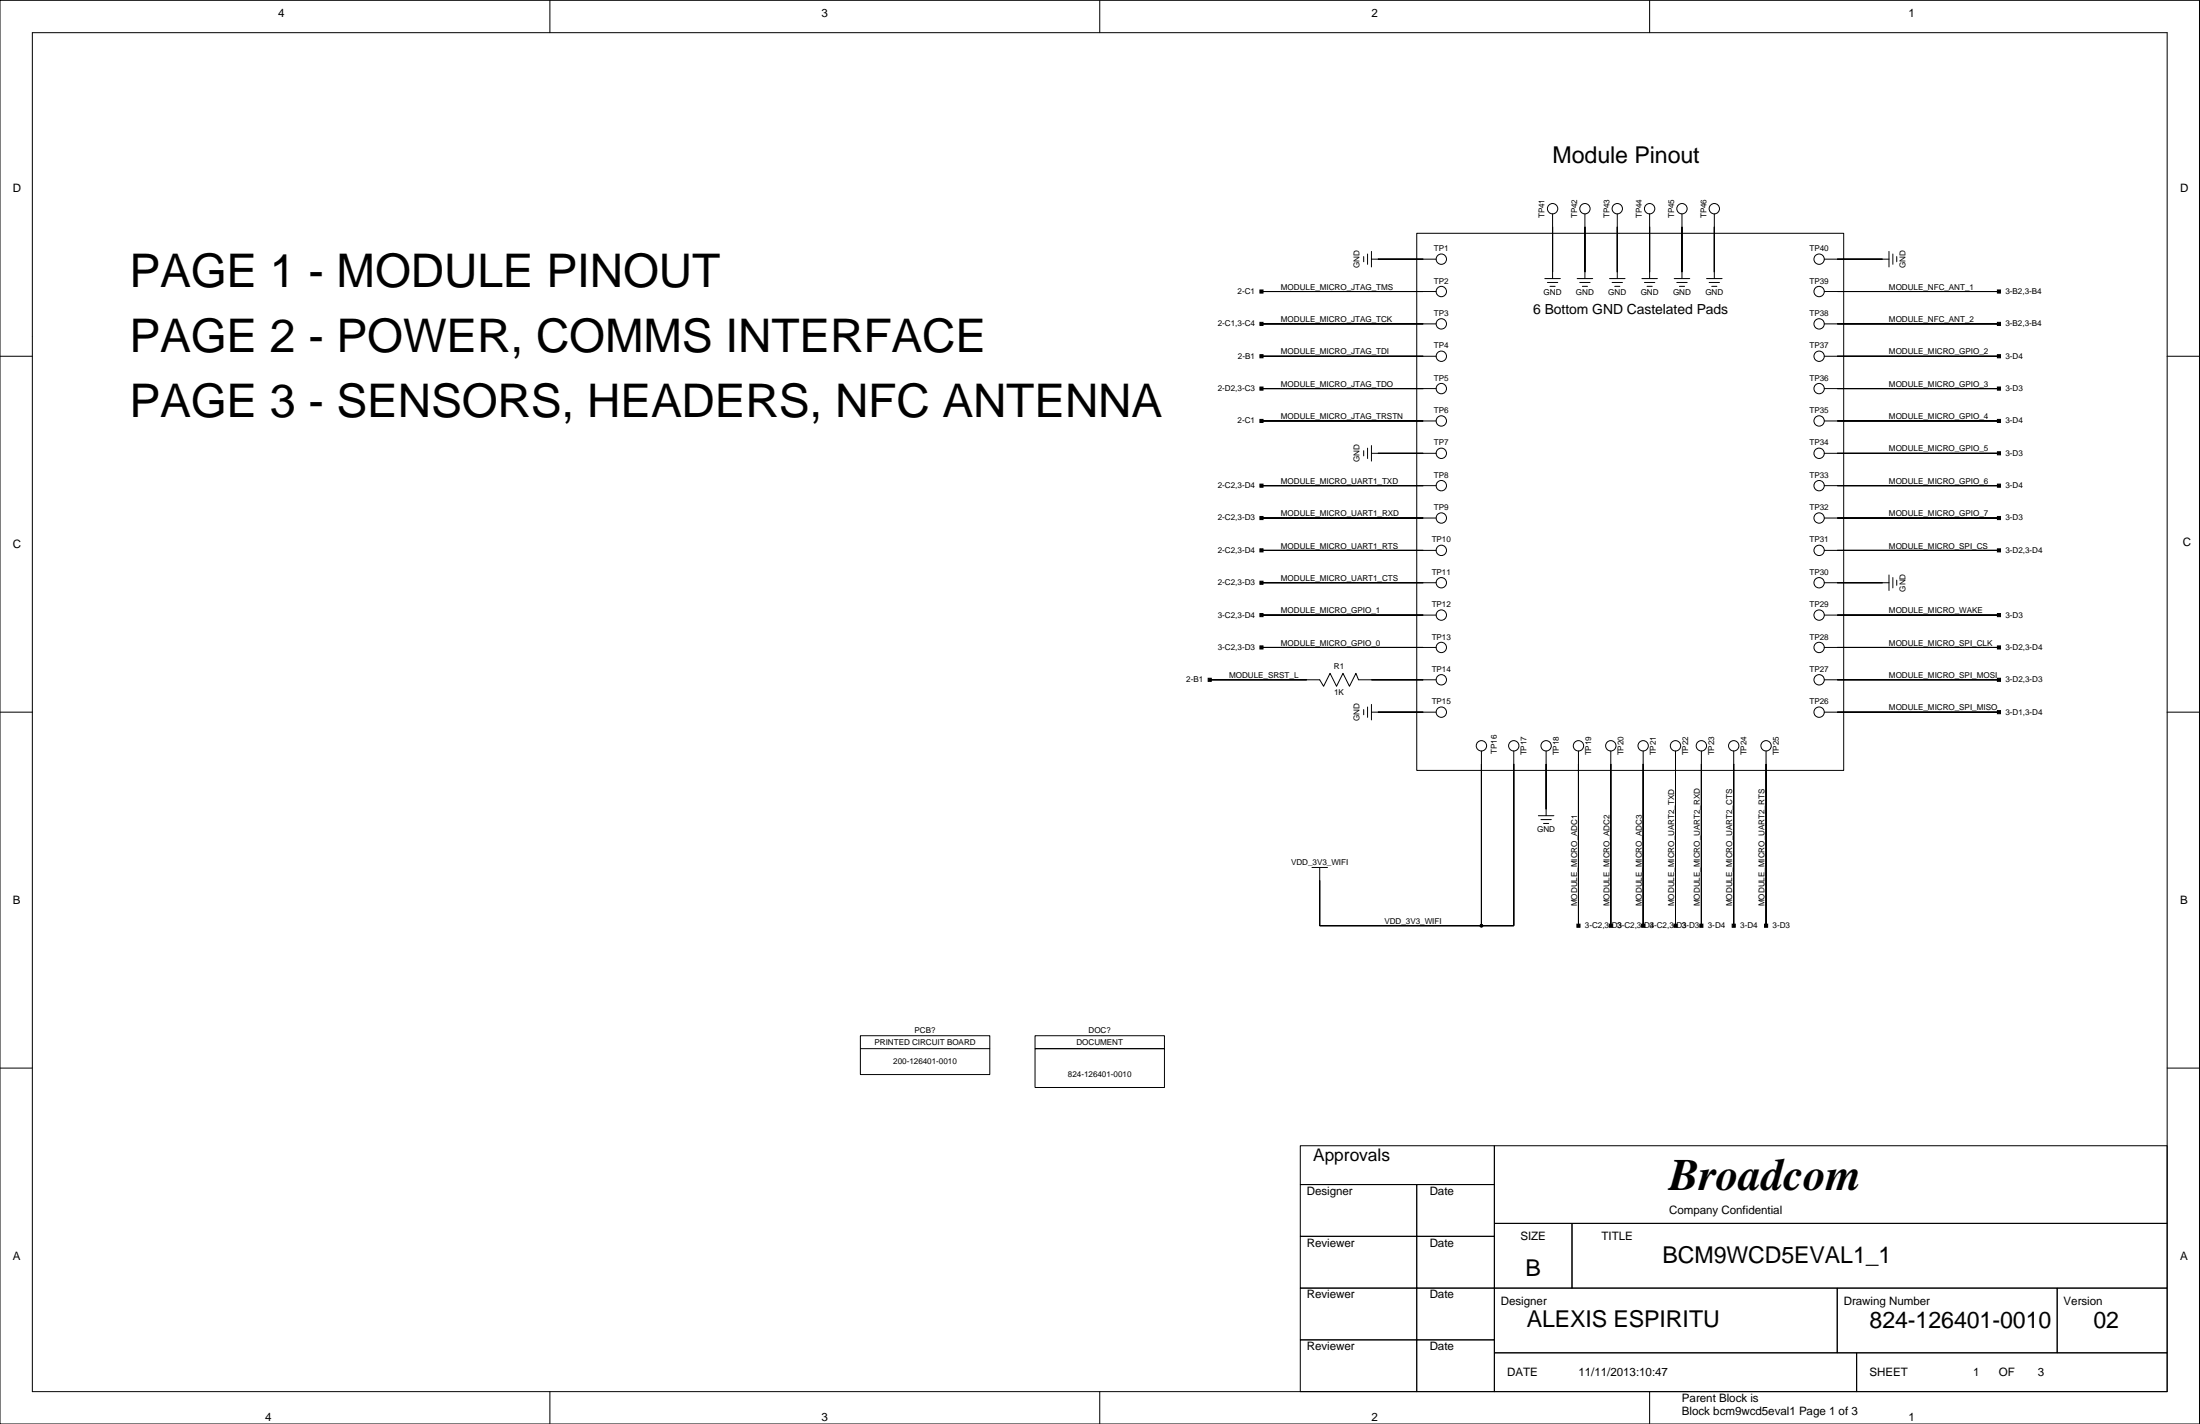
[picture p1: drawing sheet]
<svg xmlns="http://www.w3.org/2000/svg" width="432mm" height="279mm" viewBox="0 0 432 279" stroke-linecap="round" stroke-linejoin="round" font-family="sans-serif">
<g fill="none" stroke="#000" stroke-width=".2">
<path d="M0 .1h431.7v279.3h-431.7zM6.3 6.4h419.1v266.7h-419.1zM107.9 .1v6.3M215.9 .1v6.3M323.8 .1v6.3M247.6 57.2h34.3M267.7 50.3v1.1M268.4 49.8v2.1M269.2 50.9h12.7M269.2 49.3v3.1M278.1 45.8h83.8v105.4h-83.8zM303.2 54.7h3.1"/>
<path d="M303.7 55.4h2M304.2 56.2h1M304.7 42v12.7M309.6 54.7h3M310.1 55.4h2M310.6 56.2h1M311.1 42v12.7M315.9 54.7h3.1M316.4 55.4h2M316.9 56.2h1M317.4 42v12.7M322.3 54.7h3"/>
<path d="M322.8 55.4h2M323.3 56.2h1M323.8 42v12.7M328.6 54.7h3M329.1 55.4h2M329.6 56.2h1M330.1 42v12.7M334.9 54.7h3.1M335.5 55.4h2M336 56.2h1M336.5 42v12.7M358.1 50.9h12.7"/>
<path d="M358.1 57.2h34.2M370.8 49.3v3.1M371.5 49.8v2.1M372.3 50.3v1.1M0 69.9h6.3M247.6 69.9h34.3M247.6 76.2h34.3M247.6 63.5h34.3M358.1 69.9h34.2M358.1 76.2h34.2M358.1 63.5h34.2M425.4 69.9h6.3"/>
<path d="M247.6 95.3h34.3M247.6 82.6h34.3M267.7 88.4v1.1M268.4 87.9v2.1M269.2 87.4v3.1M269.2 88.9h12.7M358.1 95.3h34.2M358.1 82.6h34.2M358.1 88.9h34.2M247.6 101.6h34.3M247.6 108h34.3M247.6 114.3h34.3"/>
<path d="M358.1 101.6h34.2M358.1 108h34.2M358.1 114.3h12.7M370.8 112.8v3.1M371.5 113.3v2.1M372.3 113.8v1M0 139.7h6.3M237.4 133.4h21.6l.8 1.3 1.3-2.6 1.2 2.6 1.3-2.6 1.3 2.6 1.2-2.6 .5 1.3h15.3M247.6 120.7h34.3M247.6 127h34.3M267.7 139.2v1M268.4 138.7v2"/>
<path d="M269.2 139.7h12.7M269.2 138.2v3.1M358.1 139.7h34.2M358.1 133.4h34.2M358.1 120.7h34.2M358.1 127h34.2M425.4 139.7h6.3M290.8 147.3v34.3M297.1 147.3v34.3h-38.1v-11.4M303.5 147.3v12.7M309.8 147.3v34.3M316.2 147.3v34.3"/>
<path d="M322.5 147.3v34.3M328.9 147.3v34.3M333.9 147.3v34.3M340.3 147.3v34.3M346.6 147.3v34.3M257.5 170.2h3M301.9 160h3.1M302.4 160.8h2.1M303 161.6h1M0 209.6h6.3M168.9 205.8h25.4zM168.9 203.2h25.4v7.6h-25.4z"/>
<path d="M203.2 203.2h25.3v2.6h-25.3zM203.2 205.8h25.3v7.6h-25.3zM425.4 209.6h6.3M255.2 224.8h38.1v7.6h-38.1zM255.2 232.4h22.9v10.2h-22.9zM278.1 232.4h15.2v10.2h-15.2zM293.3 224.8h132.1v15.2h-132.1zM255.2 242.6h22.9v10.1h-22.9zM255.2 252.7h22.9v10.2h-22.9zM278.1 242.6h15.2v10.1h-15.2zM278.1 252.7h15.2v10.2h-15.2zM293.3 240h15.2v12.7h-15.2z"/>
<path d="M293.3 252.7h67.3v12.7h-67.3zM308.5 240h116.9v12.7h-116.9zM360.6 252.7h43.2v12.7h-43.2zM403.8 252.7h21.6v12.7h-21.6zM107.9 273.1v6.3M215.9 273.1v6.3M255.2 262.9h22.9v10.2h-22.9zM278.1 262.9h15.2v10.2h-15.2zM293.3 265.4h71.1v7.7h-71.1zM323.8 273.1v6.3M364.4 265.4h61v7.7h-61z"/>
<circle cx="282.9" cy="50.9" r="1.02"/>
<circle cx="282.9" cy="57.2" r="1.02"/>
<circle cx="304.7" cy="40.9" r="1.02"/>
<circle cx="311.1" cy="40.9" r="1.02"/>
<circle cx="317.4" cy="40.9" r="1.02"/>
<circle cx="323.8" cy="40.9" r="1.02"/>
<circle cx="330.1" cy="40.9" r="1.02"/>
<circle cx="336.5" cy="40.9" r="1.02"/>
<circle cx="357" cy="50.9" r="1.02"/>
<circle cx="357" cy="57.2" r="1.02"/>
<circle cx="282.9" cy="69.9" r="1.02"/>
<circle cx="282.9" cy="63.5" r="1.02"/>
<circle cx="282.9" cy="76.2" r="1.02"/>
<circle cx="357" cy="69.9" r="1.02"/>
<circle cx="357" cy="63.5" r="1.02"/>
<circle cx="357" cy="76.2" r="1.02"/>
<circle cx="282.9" cy="95.3" r="1.02"/>
<circle cx="282.9" cy="82.6" r="1.02"/>
<circle cx="282.9" cy="88.9" r="1.02"/>
<circle cx="357" cy="95.3" r="1.02"/>
<circle cx="357" cy="82.6" r="1.02"/>
<circle cx="357" cy="88.9" r="1.02"/>
<circle cx="282.9" cy="101.6" r="1.02"/>
<circle cx="282.9" cy="108" r="1.02"/>
<circle cx="282.9" cy="114.3" r="1.02"/>
<circle cx="357" cy="114.3" r="1.02"/>
<circle cx="357" cy="108" r="1.02"/>
<circle cx="357" cy="101.6" r="1.02"/>
<circle cx="282.9" cy="120.7" r="1.02"/>
<circle cx="282.9" cy="127" r="1.02"/>
<circle cx="282.9" cy="133.4" r="1.02"/>
<circle cx="282.9" cy="139.7" r="1.02"/>
<circle cx="357" cy="133.4" r="1.02"/>
<circle cx="357" cy="127" r="1.02"/>
<circle cx="357" cy="139.7" r="1.02"/>
<circle cx="357" cy="120.7" r="1.02"/>
<circle cx="290.8" cy="146.3" r="1.02"/>
<circle cx="297.1" cy="146.3" r="1.02"/>
<circle cx="303.5" cy="146.3" r="1.02"/>
<circle cx="309.8" cy="146.3" r="1.02"/>
<circle cx="316.2" cy="146.3" r="1.02"/>
<circle cx="322.5" cy="146.3" r="1.02"/>
<circle cx="328.9" cy="146.3" r="1.02"/>
<circle cx="333.9" cy="146.3" r="1.02"/>
<circle cx="340.3" cy="146.3" r="1.02"/>
<circle cx="346.6" cy="146.3" r="1.02"/>
<circle cx="290.8" cy="181.6" r=".25"/>
</g>
<g fill="#000" stroke="#000" stroke-width=".2">
<path d="M247.3 56.9h.6v.6h-.6z" fill-rule="evenodd"/>
<path d="M270.4 50.9h8.9z" fill-rule="evenodd"/>
<path d="M247.6 57.2h31.7z" fill-rule="evenodd"/>
<path d="M304.7 44.5v8.9z" fill-rule="evenodd"/>
<path d="M311.1 44.5v8.9z" fill-rule="evenodd"/>
<path d="M317.4 44.5v8.9z" fill-rule="evenodd"/>
<path d="M323.8 44.5v8.9z" fill-rule="evenodd"/>
<path d="M330.1 44.5v8.9z" fill-rule="evenodd"/>
<path d="M336.5 44.5v8.9z" fill-rule="evenodd"/>
<path d="M360.6 50.9h8.9z" fill-rule="evenodd"/>
<path d="M392 56.9h.6v.6h-.6z" fill-rule="evenodd"/>
<path d="M360.6 57.2h31.7z" fill-rule="evenodd"/>
<path d="M247.3 75.9h.6v.7h-.6z" fill-rule="evenodd"/>
<path d="M247.3 69.6h.6v.6h-.6z" fill-rule="evenodd"/>
<path d="M247.3 63.2h.6v.7h-.6z" fill-rule="evenodd"/>
<path d="M247.6 76.2h31.7z" fill-rule="evenodd"/>
<path d="M247.6 69.9h31.7z" fill-rule="evenodd"/>
<path d="M247.6 63.5h31.7z" fill-rule="evenodd"/>
<path d="M392 75.9h.6v.7h-.6z" fill-rule="evenodd"/>
<path d="M392 63.2h.6v.7h-.6z" fill-rule="evenodd"/>
<path d="M392 69.6h.6v.6h-.6z" fill-rule="evenodd"/>
<path d="M360.6 76.2h31.7z" fill-rule="evenodd"/>
<path d="M360.6 63.5h31.7z" fill-rule="evenodd"/>
<path d="M360.6 69.9h31.7z" fill-rule="evenodd"/>
<path d="M247.3 95h.6v.6h-.6z" fill-rule="evenodd"/>
<path d="M247.3 82.3h.6v.6h-.6z" fill-rule="evenodd"/>
<path d="M247.6 95.3h31.7z" fill-rule="evenodd"/>
<path d="M247.6 82.6h31.7z" fill-rule="evenodd"/>
<path d="M270.4 88.9h8.9z" fill-rule="evenodd"/>
<path d="M392 95h.6v.6h-.6z" fill-rule="evenodd"/>
<path d="M392 82.3h.6v.6h-.6z" fill-rule="evenodd"/>
<path d="M392 88.6h.6v.6h-.6z" fill-rule="evenodd"/>
<path d="M360.6 95.3h31.7z" fill-rule="evenodd"/>
<path d="M360.6 82.6h31.7z" fill-rule="evenodd"/>
<path d="M360.6 88.9h31.7z" fill-rule="evenodd"/>
<path d="M247.3 114h.6v.6h-.6z" fill-rule="evenodd"/>
<path d="M247.3 107.7h.6v.6h-.6z" fill-rule="evenodd"/>
<path d="M247.3 101.3h.6v.6h-.6z" fill-rule="evenodd"/>
<path d="M247.6 114.3h31.7z" fill-rule="evenodd"/>
<path d="M247.6 108h31.7z" fill-rule="evenodd"/>
<path d="M247.6 101.6h31.7z" fill-rule="evenodd"/>
<path d="M360.6 114.3h8.9z" fill-rule="evenodd"/>
<path d="M392 101.3h.6v.6h-.6z" fill-rule="evenodd"/>
<path d="M392 107.7h.6v.6h-.6z" fill-rule="evenodd"/>
<path d="M360.6 101.6h31.7z" fill-rule="evenodd"/>
<path d="M360.6 108h31.7z" fill-rule="evenodd"/>
<path d="M237.1 133.1h.6v.6h-.6z" fill-rule="evenodd"/>
<path d="M247.3 120.4h.6v.6h-.6z" fill-rule="evenodd"/>
<path d="M247.3 126.7h.6v.6h-.6z" fill-rule="evenodd"/>
<path d="M237.4 133.4h19.1z" fill-rule="evenodd"/>
<path d="M247.6 120.7h31.7z" fill-rule="evenodd"/>
<path d="M247.6 127h31.7z" fill-rule="evenodd"/>
<path d="M270.4 139.7h8.9z" fill-rule="evenodd"/>
<path d="M269.2 133.4h10.1z" fill-rule="evenodd"/>
<path d="M392 133.1h.6v.6h-.6z" fill-rule="evenodd"/>
<path d="M392 120.4h.6v.6h-.6z" fill-rule="evenodd"/>
<path d="M392 126.7h.6v.6h-.6z" fill-rule="evenodd"/>
<path d="M360.6 133.4h31.7z" fill-rule="evenodd"/>
<path d="M360.6 120.7h31.7z" fill-rule="evenodd"/>
<path d="M360.6 139.7h31.7z" fill-rule="evenodd"/>
<path d="M360.6 127h31.7z" fill-rule="evenodd"/>
<path d="M290.8 149.9v31.7z" fill-rule="evenodd"/>
<path d="M297.1 149.9v31.7z" fill-rule="evenodd"/>
<path d="M303.5 149.9v8.9z" fill-rule="evenodd"/>
<path d="M309.8 149.9v31.7z" fill-rule="evenodd"/>
<path d="M316.2 149.9v31.7z" fill-rule="evenodd"/>
<path d="M322.5 149.9v31.7z" fill-rule="evenodd"/>
<path d="M328.9 149.9v31.7z" fill-rule="evenodd"/>
<path d="M333.9 149.9v31.7z" fill-rule="evenodd"/>
<path d="M340.3 149.9v31.7z" fill-rule="evenodd"/>
<path d="M346.6 149.9v31.7z" fill-rule="evenodd"/>
<path d="M392 139.4h.6v.6h-.6z" fill-rule="evenodd"/>
<path d="M259 172.7v8.9z" fill-rule="evenodd"/>
<path d="M259 181.6h31.8z" fill-rule="evenodd"/>
<path d="M290.8 181.6h6.3z" fill-rule="evenodd"/>
<path d="M309.5 181.3h.6v.6h-.6z" fill-rule="evenodd"/>
<path d="M315.9 181.3h.6v.6h-.6z" fill-rule="evenodd"/>
<path d="M322.2 181.3h.6v.6h-.6z" fill-rule="evenodd"/>
<path d="M328.6 181.3h.6v.6h-.6z" fill-rule="evenodd"/>
<path d="M333.6 181.3h.6v.6h-.6z" fill-rule="evenodd"/>
<path d="M340 181.3h.6v.6h-.6z" fill-rule="evenodd"/>
<path d="M346.3 181.3h.6v.6h-.6z" fill-rule="evenodd"/>
<circle cx="290.8" cy="181.6" r=".25"/>
</g>
<g font-size="9.1">
<text x="25.4" y="56.4">PAGE 1 - MODULE PINOUT</text>
<text x="25.4" y="69.1">PAGE 2 - POWER, COMMS INTERFACE</text>
<text x="25.4" y="81.8">PAGE 3 - SENSORS, HEADERS, NFC ANTENNA</text>
</g>
<text font-size="8.8" x="327.6" y="233.4">Broadcom</text>
<g font-size="4.6">
<text x="304.7" y="32">Module Pinout</text>
<text x="299.4" y="250.3">B</text>
<text x="326.3" y="247.9">BCM9WCD5EVAL1_1</text>
<text x="299.7" y="260.3">ALEXIS ESPIRITU</text>
<text x="366.9" y="260.6">824-126401-0010</text>
<text x="410.9" y="260.6">02</text>
</g>
<text font-size="3.4" x="257.8" y="227.8">Approvals</text>
<text font-size="2.7" x="300.9" y="61.7">6 Bottom GND Castelated Pads</text>
<g font-size="2.3">
<text x="54.6" y="3.4">4</text>
<text x="161.3" y="3.4">3</text>
<text x="269.2" y="3.4">2</text>
<text x="374.6" y="3.4">1</text>
<text x="2.5" y="37.6">D</text>
<text x="427.9" y="37.6">D</text>
<text x="2.5" y="107.5">C</text>
<text x="428.4" y="107.2">C</text>
<text x="2.5" y="177.3">B</text>
<text x="427.9" y="177.3">B</text>
<text x="256.5" y="234.4">Designer</text>
<text x="280.6" y="234.4">Date</text>
<text x="327.6" y="238.3">Company Confidential</text>
<text x="256.5" y="244.6">Reviewer</text>
<text x="280.6" y="244.6">Date</text>
<text x="298.4" y="243.3">SIZE</text>
<text x="314.4" y="243.3">TITLE</text>
<text x="2.5" y="247.1">A</text>
<text x="427.9" y="247.1">A</text>
<text x="256.5" y="254.8">Reviewer</text>
<text x="280.6" y="254.8">Date</text>
<text x="294.6" y="256">Designer</text>
<text x="361.9" y="256">Drawing Number</text>
<text x="405" y="256">Version</text>
<text x="256.5" y="264.9">Reviewer</text>
<text x="280.6" y="264.9">Date</text>
<text x="309.8" y="270">11/11/2013:10:47</text>
<text x="366.9" y="270">SHEET</text>
<text x="387.3" y="270">1</text>
<text x="392.3" y="270">OF</text>
<text x="400" y="270">3</text>
<text x="295.8" y="270">DATE</text>
<text x="330.1" y="275.1">Parent Block is</text>
<text x="52.1" y="278.9">4</text>
<text x="161.3" y="278.9">3</text>
<text x="269.2" y="278.9">2</text>
<text x="330.1" y="277.6">Block bcm9wcd5eval1 Page 1 of 3</text>
<text x="374.6" y="278.9">1</text>
</g>
<g font-size="1.6">
<text x="303.2" y="42.8" transform="rotate(-90 303.2 42.8)">TP41</text>
<text x="309.5" y="42.8" transform="rotate(-90 309.5 42.8)">TP42</text>
<text x="315.9" y="42.8" transform="rotate(-90 315.9 42.8)">TP43</text>
<text x="322.2" y="42.8" transform="rotate(-90 322.2 42.8)">TP44</text>
<text x="328.6" y="42.8" transform="rotate(-90 328.6 42.8)">TP45</text>
<text x="334.9" y="42.8" transform="rotate(-90 334.9 42.8)">TP46</text>
<text x="266.9" y="52.6" transform="rotate(-90 266.9 52.6)">GND</text>
<text x="281.4" y="49.3">TP1</text>
<text x="355.2" y="49.3">TP40</text>
<text x="374" y="52.6" transform="rotate(-90 374 52.6)">GND</text>
<text x="242.9" y="57.7">2-C1</text>
<text x="251.4" y="56.8">MODULE_MICRO_JTAG_TMS</text>
<text x="281.4" y="55.6">TP2</text>
<text x="303" y="57.9">GND</text>
<text x="309.3" y="57.9">GND</text>
<text x="315.7" y="57.9">GND</text>
<text x="322" y="57.9">GND</text>
<text x="328.4" y="57.9">GND</text>
<text x="334.7" y="57.9">GND</text>
<text x="355.2" y="55.6">TP39</text>
<text x="370.8" y="56.8">MODULE_NFC_ANT_1</text>
<text x="393.6" y="57.7">3-B2,3-B4</text>
<text x="239" y="64">2-C1,3-C4</text>
<text x="251.4" y="63.2">MODULE_MICRO_JTAG_TCK</text>
<text x="281.4" y="62">TP3</text>
<text x="355.2" y="62">TP38</text>
<text x="370.8" y="63.2">MODULE_NFC_ANT_2</text>
<text x="393.6" y="64">3-B2,3-B4</text>
<text x="243" y="70.4">2-B1</text>
<text x="251.4" y="69.5">MODULE_MICRO_JTAG_TDI</text>
<text x="281.4" y="68.3">TP4</text>
<text x="355.2" y="68.3">TP37</text>
<text x="370.8" y="69.5">MODULE_MICRO_GPIO_2</text>
<text x="393.6" y="70.4">3-D4</text>
<text x="239" y="76.7">2-D2,3-C3</text>
<text x="251.4" y="75.9">MODULE_MICRO_JTAG_TDO</text>
<text x="281.4" y="74.7">TP5</text>
<text x="355.2" y="74.7">TP36</text>
<text x="370.8" y="75.9">MODULE_MICRO_GPIO_3</text>
<text x="393.6" y="76.7">3-D3</text>
<text x="242.9" y="83.1">2-C1</text>
<text x="251.4" y="82.2">MODULE_MICRO_JTAG_TRSTN</text>
<text x="281.4" y="81">TP6</text>
<text x="355.2" y="81">TP35</text>
<text x="370.8" y="82.2">MODULE_MICRO_GPIO_4</text>
<text x="393.6" y="83.1">3-D4</text>
<text x="281.4" y="87.4">TP7</text>
<text x="355.2" y="87.4">TP34</text>
<text x="370.8" y="88.6">MODULE_MICRO_GPIO_5</text>
<text x="393.6" y="89.4">3-D3</text>
<text x="239" y="95.8">2-C2,3-D4</text>
<text x="251.4" y="94.9">MODULE_MICRO_UART1_TXD</text>
<text x="266.9" y="90.7" transform="rotate(-90 266.9 90.7)">GND</text>
<text x="281.4" y="93.7">TP8</text>
<text x="355.2" y="93.7">TP33</text>
<text x="370.8" y="94.9">MODULE_MICRO_GPIO_6</text>
<text x="393.6" y="95.8">3-D4</text>
<text x="251.4" y="101.3">MODULE_MICRO_UART1_RXD</text>
<text x="281.4" y="100.1">TP9</text>
<text x="355.2" y="100.1">TP32</text>
<text x="370.8" y="101.3">MODULE_MICRO_GPIO_7</text>
<text x="239" y="102.1">2-C2,3-D3</text>
<text x="251.4" y="107.6">MODULE_MICRO_UART1_RTS</text>
<text x="281" y="106.4">TP10</text>
<text x="355.2" y="106.4">TP31</text>
<text x="370.8" y="107.6">MODULE_MICRO_SPI_CS</text>
<text x="393.6" y="102.1">3-D3</text>
<text x="239" y="108.5">2-C2,3-D4</text>
<text x="251.4" y="114">MODULE_MICRO_UART1_CTS</text>
<text x="281" y="112.8">TP11</text>
<text x="355.2" y="112.8">TP30</text>
<text x="393.6" y="108.5">3-D2,3-D4</text>
<text x="239" y="114.8">2-C2,3-D3</text>
<text x="281" y="119.1">TP12</text>
<text x="355.2" y="119.1">TP29</text>
<text x="374" y="116.1" transform="rotate(-90 374 116.1)">GND</text>
<text x="239" y="121.2">3-C2,3-D4</text>
<text x="251.4" y="120.3">MODULE_MICRO_GPIO_1</text>
<text x="281" y="125.5">TP13</text>
<text x="355.2" y="125.5">TP28</text>
<text x="370.8" y="120.3">MODULE_MICRO_WAKE</text>
<text x="393.6" y="121.2">3-D3</text>
<text x="239" y="127.5">3-C2,3-D3</text>
<text x="251.4" y="126.7">MODULE_MICRO_GPIO_0</text>
<text x="261.8" y="131.3">R1</text>
<text x="281" y="131.8">TP14</text>
<text x="355.2" y="131.8">TP27</text>
<text x="370.8" y="126.7">MODULE_MICRO_SPI_CLK</text>
<text x="393.6" y="127.5">3-D2,3-D4</text>
<text x="232.8" y="133.9">2-B1</text>
<text x="241.2" y="133">MODULE_SRST_L</text>
<text x="261.9" y="136.4">1K</text>
<text x="370.8" y="133">MODULE_MICRO_SPI_MOSI</text>
<text x="393.6" y="133.9">3-D2,3-D3</text>
<text x="266.9" y="141.5" transform="rotate(-90 266.9 141.5)">GND</text>
<text x="281" y="138.2">TP15</text>
<text x="355.2" y="138.2">TP26</text>
<text x="370.8" y="139.4">MODULE_MICRO_SPI_MISO</text>
<text x="393.6" y="140.2">3-D1,3-D4</text>
<text x="293.8" y="148" transform="rotate(-90 293.8 148)">TP16</text>
<text x="299.6" y="148.2" transform="rotate(-90 299.6 148.2)">TP17</text>
<text x="306" y="148.2" transform="rotate(-90 306 148.2)">TP18</text>
<text x="312.3" y="148.2" transform="rotate(-90 312.3 148.2)">TP19</text>
<text x="318.7" y="148.2" transform="rotate(-90 318.7 148.2)">TP20</text>
<text x="325" y="148.2" transform="rotate(-90 325 148.2)">TP21</text>
<text x="331.4" y="148.2" transform="rotate(-90 331.4 148.2)">TP22</text>
<text x="336.4" y="148.2" transform="rotate(-90 336.4 148.2)">TP23</text>
<text x="342.8" y="148.2" transform="rotate(-90 342.8 148.2)">TP24</text>
<text x="349.1" y="148.2" transform="rotate(-90 349.1 148.2)">TP25</text>
<text x="301.7" y="163.3">GND</text>
<text x="253.4" y="169.7">VDD_3V3_WIFI</text>
<text x="309.5" y="177.8" transform="rotate(-90 309.5 177.8)">MODULE_MICRO_ADC1</text>
<text x="315.9" y="177.8" transform="rotate(-90 315.9 177.8)">MODULE_MICRO_ADC2</text>
<text x="322.2" y="177.8" transform="rotate(-90 322.2 177.8)">MODULE_MICRO_ADC3</text>
<text x="328.6" y="177.8" transform="rotate(-90 328.6 177.8)">MODULE_MICRO_UART2_TXD</text>
<text x="333.7" y="177.8" transform="rotate(-90 333.7 177.8)">MODULE_MICRO_UART2_RXD</text>
<text x="340" y="177.8" transform="rotate(-90 340 177.8)">MODULE_MICRO_UART2_CTS</text>
<text x="346.4" y="177.8" transform="rotate(-90 346.4 177.8)">MODULE_MICRO_UART2_RTS</text>
<text x="271.7" y="181.3">VDD_3V3_WIFI</text>
<text x="311.1" y="182.1">3-C2,3-D3</text>
<text x="317.4" y="182.1">3-C2,3-D4</text>
<text x="323.8" y="182.1">3-C2,3-D3</text>
<text x="330.1" y="182.1">3-D3</text>
<text x="335.2" y="182.1">3-D4</text>
<text x="341.6" y="182.1">3-D4</text>
<text x="347.9" y="182.1">3-D3</text>
<text x="179.5" y="202.7">PCB?</text>
<text x="213.7" y="202.7">DOC?</text>
<text x="171.6" y="205">PRINTED CIRCUIT BOARD</text>
<text x="175.3" y="208.8">200-126401-0010</text>
<text x="211.3" y="205">DOCUMENT</text>
<text x="209.6" y="211.3">824-126401-0010</text>
</g>
</svg>
